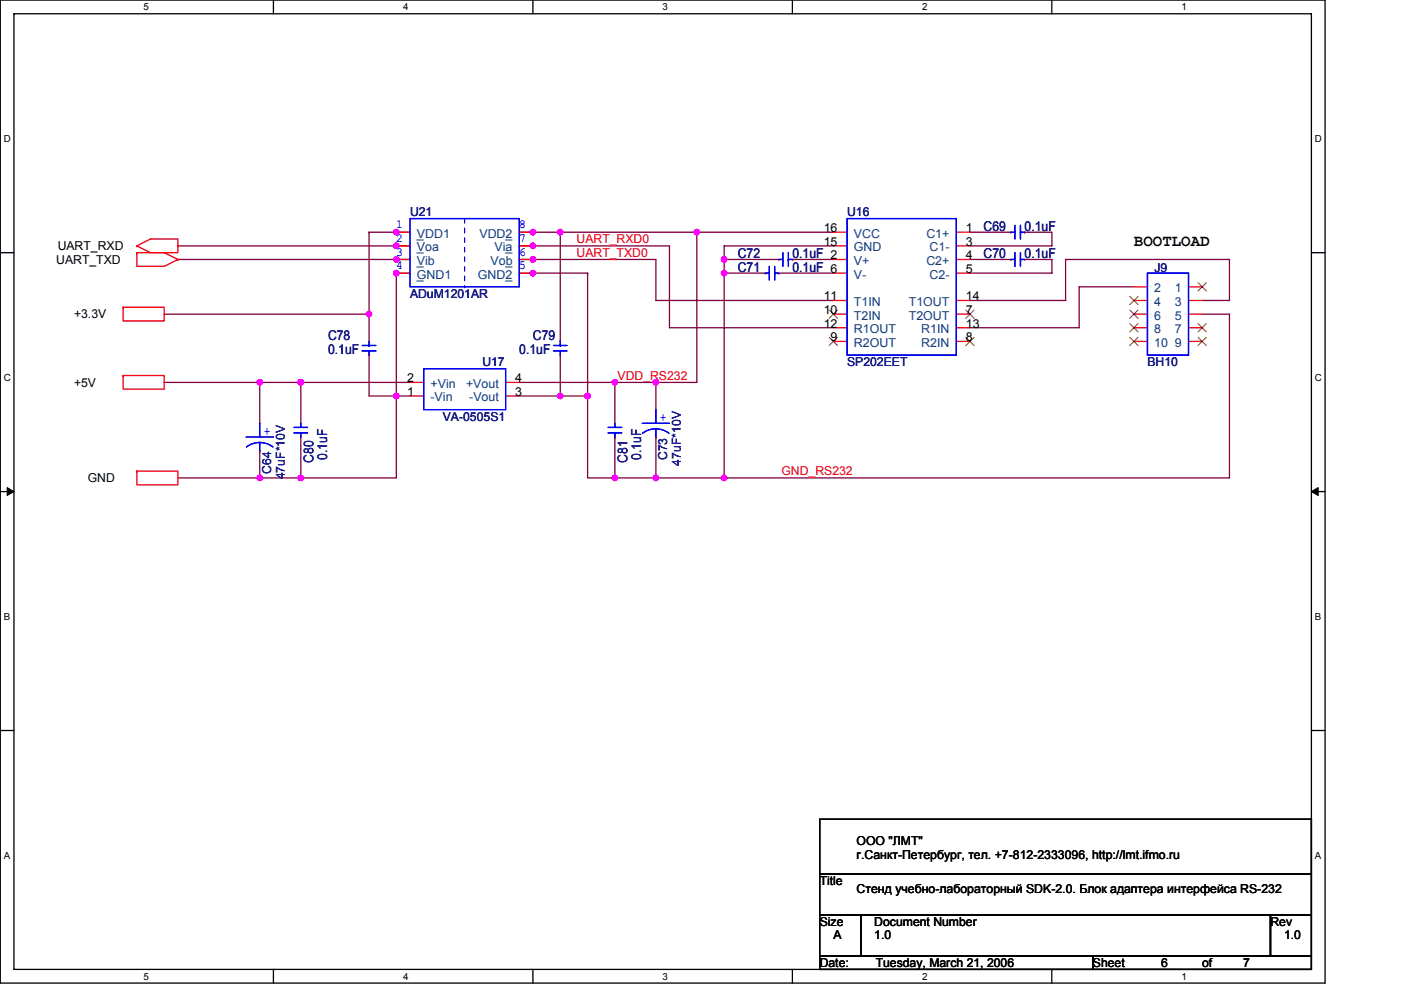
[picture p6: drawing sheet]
<svg xmlns="http://www.w3.org/2000/svg" width="297mm" height="210mm" viewBox="0 0 297 210" stroke-linecap="round" stroke-linejoin="round" font-family="sans-serif">
<path d="M.1 0h280.8v208.5h-280.8zM3 2.9h275v202.7h-275z" fill="none" stroke="#000" stroke-width=".28"/>
<g fill="#fff">
<path d="M30.5 .3h1.1v2.3h-1.1z"/>
<path d="M30.5 205.9h1.1v2.3h-1.1z"/>
</g>
<path d="M58 0v2.9M58 205.6v2.9" fill="none" stroke="#000" stroke-width=".28"/>
<g fill="#fff">
<path d="M85.5 .3h1.1v2.3h-1.1z"/>
<path d="M85.5 205.9h1.1v2.3h-1.1z"/>
</g>
<path d="M113 0v2.9M113 205.6v2.9" fill="none" stroke="#000" stroke-width=".28"/>
<g fill="#fff">
<path d="M140.5 .3h1.1v2.3h-1.1z"/>
<path d="M140.5 205.9h1.1v2.3h-1.1z"/>
</g>
<path d="M168 0v2.9M168 205.6v2.9" fill="none" stroke="#000" stroke-width=".28"/>
<g fill="#fff">
<path d="M195.5 .3h1.2v2.3h-1.2z"/>
<path d="M195.5 205.9h1.2v2.3h-1.2z"/>
</g>
<path d="M223 0v2.9M223 205.6v2.9" fill="none" stroke="#000" stroke-width=".28"/>
<g fill="#fff">
<path d="M250.5 .3h1.2v2.3h-1.2z"/>
<path d="M250.5 205.9h1.2v2.3h-1.2z"/>
<path d="M.8 28.3h1.5v2.3h-1.5z"/>
<path d="M278.8 28.3h1.5v2.3h-1.5z"/>
<path d="M.8 78.9h1.5v2.3h-1.5z"/>
<path d="M278.8 78.9h1.5v2.3h-1.5z"/>
</g>
<path d="M.1 53.6h2.9M278 53.6h2.9" fill="none" stroke="#000" stroke-width=".28"/>
<g fill="#fff">
<path d="M.8 129.6h1.4v2.3h-1.4z"/>
<path d="M278.8 129.6h1.4v2.3h-1.4z"/>
</g>
<path d="M.1 104.3h2.9M278 104.3h2.9" fill="none" stroke="#000" stroke-width=".28"/>
<path d="M1.5 103.4l1.5 .9-1.5 .8zM278 104.3l1.5-.9v1.7z" fill="#000" stroke="#000" stroke-width=".21"/>
<g fill="#fff">
<path d="M.8 180.3h1.4v2.3h-1.4z"/>
<path d="M278.8 180.3h1.4v2.3h-1.4z"/>
</g>
<path d="M.1 154.9h2.9M278 154.9h2.9M173.8 173.8h104.2v11.5h-104.2zM173.8 194h8.7v8.7h-8.7zM173.8 185.3h104.2v8.7h-104.2zM182.5 194h86.9v8.7h-86.9zM269.4 194h8.6v8.7h-8.6zM173.8 202.7h57.9v2.9h-57.9zM231.7 202.7h46.3v2.9h-46.3z" fill="none" stroke="#000" stroke-width=".28"/>
<g fill="none" stroke="#800040" stroke-width=".28">
<path d="M37.7 55h.1M37.7 52.2h.1M37.7 52.2h49.2M37.7 55h49.2M78.2 49.3h.1M78.2 49.3v17.3M78.2 49.3h8.7M84 57.9h.1M84 57.9v26.1M84 57.9h2.9M86.9 57.9h.1M110.1 52.2h31.8v17.3h34.8"/>
<path d="M110.1 55h29v8.7h37.6M110.1 57.9h14.5M110.1 52.2h.1M110.1 55h.1M110.1 57.9h.1M110.1 49.3h2.9M113 49.3h5.8M113 52.2h.1M113 55h.1M113 49.3h.1M118.8 49.3v23.1M118.8 49.3h.1"/>
<path d="M118.8 49.3h28.9M124.6 57.9h.1M124.6 57.9v26.1M147.7 49.3h29M147.7 49.3v31.8h-8.6M153.5 55h11.6M153.5 57.9h8.7M153.5 57.9h.1M153.5 55h.1M153.5 55v46.4M165.1 57.9h11.6M168 55h8.7"/>
<path d="M176.7 52.2h-23.2v2.8M205.7 55h8.6M205.7 49.3h8.6M217.2 55h5.8v2.9h-17.3M217.2 49.3h5.8v2.9h-17.3M34.8 66.6h.1M34.8 66.6h43.4M78.2 75.3v8.7h5.8M78.2 66.6v5.8M118.8 75.3v8.7M205.7 63.7h20.2v-8.7h34.8v8.7h-5.8M240.4 60.8h-11.6v8.7h-23.1"/>
<path d="M254.9 66.6h5.8v34.8h-121.6M34.8 81.1h20.3M55.1 81.1v8.7M55.1 95.6h.1M55.1 81.1h.1M55.1 81.1h31.8M55.1 95.6v5.8M63.8 81.1h.1M63.8 81.1v8.7M63.8 92.7v8.7M84 84h.1M84 84v17.4h-20.2"/>
<path d="M84 84h2.9M110.1 84h8.7M110.1 81.1h20.3M118.8 84h.1M118.8 84h5.8M124.6 84v17.4h5.8M130.4 81.1h.1M130.4 92.7h.1M130.4 81.1h8.7M130.4 81.1v8.7M130.4 92.7v8.7M139.1 81.1v5.8"/>
<path d="M139.1 92.7v8.7M37.7 101.4h17.4M55.1 101.4h.1M55.1 101.4h8.7M130.4 101.4h8.7M139.1 101.4h.1M153.5 101.4h.1"/>
</g>
<g fill="#f0f" stroke="#f0f" stroke-width=".28">
<circle cx="153.5" cy="101.4" r=".57"/>
<circle cx="153.5" cy="57.9" r=".57"/>
<circle cx="63.8" cy="81.1" r=".57"/>
<circle cx="84" cy="84" r=".57"/>
<circle cx="84" cy="49.2" r=".57"/>
<circle cx="84" cy="57.9" r=".57"/>
<circle cx="55.1" cy="101.4" r=".57"/>
<circle cx="55.1" cy="81.1" r=".57"/>
<circle cx="63.8" cy="101.4" r=".57"/>
<circle cx="130.4" cy="81.1" r=".57"/>
<circle cx="130.4" cy="101.4" r=".57"/>
<circle cx="139" cy="81.1" r=".57"/>
<circle cx="118.8" cy="84" r=".57"/>
<circle cx="139" cy="101.4" r=".57"/>
<circle cx="153.5" cy="55" r=".57"/>
<circle cx="124.6" cy="84" r=".57"/>
<circle cx="78.2" cy="66.6" r=".57"/>
<circle cx="84" cy="55" r=".57"/>
<circle cx="84" cy="52.1" r=".57"/>
<circle cx="147.7" cy="49.2" r=".57"/>
<circle cx="118.8" cy="49.2" r=".57"/>
<circle cx="113" cy="49.2" r=".57"/>
<circle cx="113" cy="52.1" r=".57"/>
<circle cx="113" cy="55" r=".57"/>
<circle cx="113" cy="57.9" r=".57"/>
</g>
<g fill="none" stroke="#f00" stroke-width=".28">
<path d="M29 53.6h5.8l2.9 1.4M29 53.6v2.9h5.8l2.9-1.5M29 53.6h.1M29 52.2l2.9-1.5h5.8v2.9h-5.8zM29 52.2h.1M37.7 55h.1M84 49.3h2.9M84 52.2h2.9M84 55h2.9M84 57.9h2.9M86.9 49.3h.1M86.9 52.2h.1"/>
<path d="M86.9 55h.1M86.9 57.9h.1M110.1 55h.1M110.1 52.2h.1M110.1 49.3h.1M110.1 57.9h.1M110.1 49.3h2.9M110.1 52.2h2.9M110.1 55h2.9M110.1 57.9h2.9M162.2 57.9h.1M165.1 57.9h.1"/>
<path d="M165.1 55h.1M168 55h.1M176.7 49.3h2.9M176.7 52.2h2.9M176.7 55h2.9M176.7 57.9h2.9M202.8 49.3h2.9M202.8 52.2h2.9M202.8 55h2.9M202.8 57.9h2.9M214.3 55h.1M214.3 49.3h.1"/>
<path d="M217.2 55h.1M217.2 49.3h.1M26.1 79.7h8.7v2.8h-8.7zM26.1 79.7h.1M26.1 65.2h8.7v2.9h-8.7zM26.1 65.2h.1M78.2 72.4h.1M78.2 75.3h.1M118.8 72.4h.1M118.8 75.3h.1M176.7 63.7h2.9M176.7 66.6h2.9"/>
<path d="M176.7 69.5h2.9M176.7 72.4h2.9M202.8 63.7h2.9M202.8 66.6h2.9M202.8 69.5h2.9M202.8 72.4h2.9M240.4 60.8h2.9M240.4 63.7h2.9M240.4 66.6h2.9M240.4 69.5h2.9M240.4 72.4h2.9M252 60.8h2.9"/>
<path d="M252 63.7h2.9M252 66.6h2.9M252 69.5h2.9M252 72.4h2.9M29 99.9h8.7v2.9h-8.7zM29 99.9h.1M55.1 89.8h.1M55.1 95.6h.1M63.8 92.7h.1M63.8 89.8h.1M86.9 84h2.9M86.9 81.1h2.9"/>
<path d="M107.2 84h2.9M107.2 81.1h2.9M130.4 92.7h.1M130.4 89.8h.1M139.1 86.9h.1M139.1 92.7h.1"/>
</g>
<g fill="none" stroke="#00f" stroke-width=".28">
<path d="M86.9 46.4h23.2v14.4h-23.2zM162.2 57.9h.9M163.1 56.5v2.9M164.3 56.5v2.9M164.3 57.9h.1M164.3 57.9h.8M165.1 55h.9M166 53.6v2.9M167.1 53.6v2.9M167.1 55h.1M167.1 55h.9M179.6 46.4h23.2v28.9h-23.2z"/>
<path d="M214.3 55h.9M214.3 49.3h.9M215.2 53.6v2.9M215.2 47.8v2.9M216.4 53.6v2.9M216.4 55h.1M216.4 47.8v2.9M216.4 49.3h.1M216.4 55h.8M216.4 49.3h.8M243.3 57.9h8.7v17.4h-8.7zM76.8 73.3h2.9"/>
<path d="M76.8 74.4h2.9M78.2 74.4v.9M78.2 73.3h.1M78.2 72.4v.9M89.8 78.2h17.4v8.7h-17.4zM117.3 73.3h2.9M117.3 74.4h2.9M118.8 74.4v.9M118.8 73.3h.1M118.8 72.4v.9M52.2 92.7h5.8M55.1 93.9l1.4 .2 1.4 .7"/>
<path d="M55.1 93.9l-1.5 .2-1.3 .7M55.1 93.9v1.7M55.1 89.8v2.9M62.3 91.8h2.9M62.3 90.7h2.9M63.8 89.8v.9M63.8 91.8h.1M63.8 91.8v.9M128.9 91.8h2.9M128.9 90.7h2.9M130.4 89.8v.9M130.4 91.8h.1"/>
<path d="M130.4 91.8v.9M136.2 89.8h5.7M136.2 91.9l1.3-.7 1.5-.2 1.5 .2 1.3 .7M139.1 91v1.7M139.1 86.9v2.9"/>
</g>
<path d="M98.5 46.4v14.4M98.5 60.8h.1" fill="none" stroke="#fff" stroke-width=".21" stroke-dasharray="1 1 1 1 1 1 1 1"/>
<path d="M98.5 46.4v14.4M98.5 60.8h.1" fill="none" stroke="#00f" stroke-width=".21" stroke-dasharray="1 1 1 1 1 1 1 1"/>
<g fill="none" stroke="#804000" stroke-width=".21">
<path d="M254 60l1.8 1.7M255.8 60l-1.8 1.7M175.8 65.8l1.8 1.7M175.8 71.5l1.8 1.8M177.6 65.8l-1.8 1.7M177.6 71.5l-1.8 1.8M204.8 71.5l1.7 1.8M204.8 65.8l1.7 1.7M206.5 71.5l-1.7 1.8M206.5 65.8l-1.7 1.7M239.5 62.9l1.8 1.7M239.5 65.8l1.8 1.7"/>
<path d="M239.5 68.6l1.8 1.8M239.5 71.5l1.8 1.8M241.3 62.9l-1.8 1.7M241.3 65.8l-1.8 1.7M241.3 68.6l-1.8 1.8M241.3 71.5l-1.8 1.8M254 68.6l1.8 1.8M254 71.5l1.8 1.8M255.8 68.6l-1.8 1.8M255.8 71.5l-1.8 1.8"/>
</g>
<text font-size="3.5" x="240.4" y="52.2">BOOTLOAD</text>
<g font-size="2.9" fill="#000080">
<text x="208.6" y="48.9">C69</text>
<text x="217.2" y="48.9">0.1uF</text>
<text x="156.4" y="57.6">C71</text>
<text x="156.4" y="54.7">C72</text>
<text x="168" y="57.6">0.1uF 6</text>
<text x="168" y="54.7">0.1uF 2</text>
<text x="208.6" y="54.7">C70</text>
<text x="217.2" y="54.7">0.1uF</text>
<text x="69.6" y="72.1">C78</text>
<text x="69.6" y="75">0.1uF</text>
<text x="110.1" y="75">0.1uF</text>
<text x="113" y="72.1">C79</text>
<text x="66.4" y="98.2" transform="rotate(-90 66.4 98.2)">C80</text>
<text x="69.3" y="97.6" transform="rotate(-90 69.3 97.6)">0.1uF</text>
<text x="133" y="98.2" transform="rotate(-90 133 98.2)">C81</text>
<text x="135.9" y="97.6" transform="rotate(-90 135.9 97.6)">0.1uF</text>
</g>
<g font-size="2.6" fill="#000080">
<text x="86.9" y="45.8">U21</text>
<text x="179.6" y="45.8">U16</text>
<text x="244.7" y="57.7">J9</text>
<text x="86.9" y="63.2">ADuM1201AR</text>
<text x="102.3" y="77.6">U17</text>
<text x="179.6" y="77.6">SP202EET</text>
<text x="243.3" y="77.6">BH10</text>
<text x="93.9" y="89.2">VA-0505S1</text>
<text x="57.5" y="100.5" transform="rotate(-90 57.5 100.5)">C64</text>
<text x="60.4" y="101.7" transform="rotate(-90 60.4 101.7)">47uF*10V</text>
<text x="141.5" y="97.6" transform="rotate(-90 141.5 97.6)">C73</text>
<text x="144.4" y="98.8" transform="rotate(-90 144.4 98.8)">47uF*10V</text>
</g>
<g font-size="2.6">
<text x="12.2" y="53">UART_RXD</text>
<text x="174.6" y="52.1">15</text>
<text x="174.6" y="49.2">16</text>
<text x="204.8" y="49.2">1</text>
<text x="204.8" y="52.1">3</text>
<text x="11.9" y="55.9">UART_TXD</text>
<text x="204.8" y="55">4</text>
<text x="204.8" y="57.9">5</text>
<text x="174.6" y="63.7">11</text>
<text x="204.8" y="63.7">14</text>
<text x="15.7" y="67.5">+3.3V</text>
<text x="174.6" y="66.6">10</text>
<text x="174.6" y="69.5">12</text>
<text x="204.8" y="69.5">13</text>
<text x="204.8" y="66.6">7</text>
<text x="176.1" y="72.4">9</text>
<text x="204.8" y="72.4">8</text>
<text x="15.7" y="82">+5V</text>
<text x="86.3" y="84">1</text>
<text x="86.3" y="81.1">2</text>
<text x="109.2" y="81.1">4</text>
<text x="109.2" y="84">3</text>
<text x="18.6" y="102.3">GND</text>
<text x="181.6" y="179.3">OOO &quot;ЛМТ&quot;</text>
<text x="181.6" y="182.2">г.Санкт-Петербург, тел. +7-812-2333096, http://lmt.ifmo.ru</text>
<text x="173.8" y="187.7">Title</text>
<text x="181.6" y="189.4">Стенд учебно-лабораторный SDK-2.0. Блок адаптера интерфейса RS-232</text>
<text x="173.8" y="196.4">Size</text>
<text x="185.4" y="196.4">Document Number</text>
<text x="269.4" y="196.4">Rev</text>
<text x="176.7" y="199.3">A</text>
<text x="185.4" y="199.3">1.0</text>
<text x="272.2" y="199.3">1.0</text>
<text x="173.8" y="205">Date:</text>
<text x="185.7" y="205">Tuesday, March 21, 2006</text>
<text x="231.7" y="205">Sheet</text>
<text x="246.2" y="205">6</text>
<text x="254.9" y="205">of</text>
<text x="263.6" y="205">7</text>
</g>
<g font-size="2.6" fill="#00f">
<text x="84" y="48.5">1</text>
<text x="84" y="51.4">2</text>
<text x="110.1" y="51.4">7</text>
<text x="110.1" y="48.5">8</text>
<text x="84" y="54.3">3</text>
<text x="84" y="57.1">4</text>
<text x="110.1" y="57.1">5</text>
<text x="110.1" y="54.3">6</text>
<text x="139.9" y="89.3">+</text>
<text x="55.9" y="92.2">+</text>
</g>
<g font-size="2.6" fill="#004080">
<text x="88.4" y="50.4">VDD1</text>
<text x="88.4" y="53.3">Voa</text>
<text x="88.4" y="50.4">_</text>
<text x="88.4" y="53.3">_</text>
<text x="101.6" y="50.4">VDD2</text>
<text x="104.9" y="53.3">Via</text>
<text x="107.2" y="53.3">_</text>
<text x="107.2" y="50.4">_</text>
<text x="181" y="53.3">GND</text>
<text x="181" y="50.4">VCC</text>
<text x="196.4" y="50.4">C1+</text>
<text x="197.1" y="53.3">C1-</text>
<text x="88.4" y="56.2">Vib</text>
<text x="88.4" y="59.1">GND1</text>
<text x="88.4" y="56.2">_</text>
<text x="88.4" y="59.1">_</text>
<text x="101.3" y="59.1">GND2</text>
<text x="104" y="56.2">Vob</text>
<text x="107.2" y="56.2">_</text>
<text x="107.2" y="59.1">_</text>
<text x="181" y="59.1">V-</text>
<text x="181" y="56.2">V+</text>
<text x="196.4" y="56.2">C2+</text>
<text x="197.1" y="59.1">C2-</text>
<text x="181" y="64.9">T1IN</text>
<text x="192.7" y="64.9">T1OUT</text>
<text x="244.7" y="62">2</text>
<text x="244.7" y="64.9">4</text>
<text x="249.1" y="62">1</text>
<text x="249.1" y="64.9">3</text>
<text x="181" y="67.8">T2IN</text>
<text x="181" y="70.7">R1OUT</text>
<text x="192.7" y="67.8">T2OUT</text>
<text x="195.3" y="70.7">R1IN</text>
<text x="244.7" y="67.8">6</text>
<text x="244.7" y="70.7">8</text>
<text x="249.1" y="67.8">5</text>
<text x="249.1" y="70.7">7</text>
<text x="181" y="73.6">R2OUT</text>
<text x="195.3" y="73.6">R2IN</text>
<text x="244.7" y="73.6">10</text>
<text x="249.1" y="73.6">9</text>
<text x="91.3" y="82.3">+Vin</text>
<text x="98.8" y="82.3">+Vout</text>
<text x="91.3" y="85.2">-Vin</text>
<text x="99.5" y="85.2">-Vout</text>
</g>
<g font-size="2.6" fill="#f00">
<text x="122.3" y="51.6">UART_RXD0</text>
<text x="122.3" y="54.5">UART_TXD0</text>
<text x="130.9" y="80.5">VDD_RS232</text>
<text x="165.7" y="100.8">GND_RS232</text>
</g>
<g font-size="2.1">
<text x="30.5" y="2.2">5</text>
<text x="85.5" y="2.2">4</text>
<text x="140.5" y="2.2">3</text>
<text x="195.5" y="2.2">2</text>
<text x="250.5" y="2.2">1</text>
<text x=".8" y="30.1">D</text>
<text x="278.8" y="30.1">D</text>
<text x=".8" y="80.8">C</text>
<text x="278.8" y="80.8">C</text>
<text x=".8" y="131.4">B</text>
<text x="278.8" y="131.4">B</text>
<text x=".8" y="182.1">A</text>
<text x="278.8" y="182.1">A</text>
<text x="30.5" y="207.8">5</text>
<text x="85.5" y="207.8">4</text>
<text x="140.5" y="207.8">3</text>
<text x="195.5" y="207.8">2</text>
<text x="250.5" y="207.8">1</text>
</g>
</svg>
